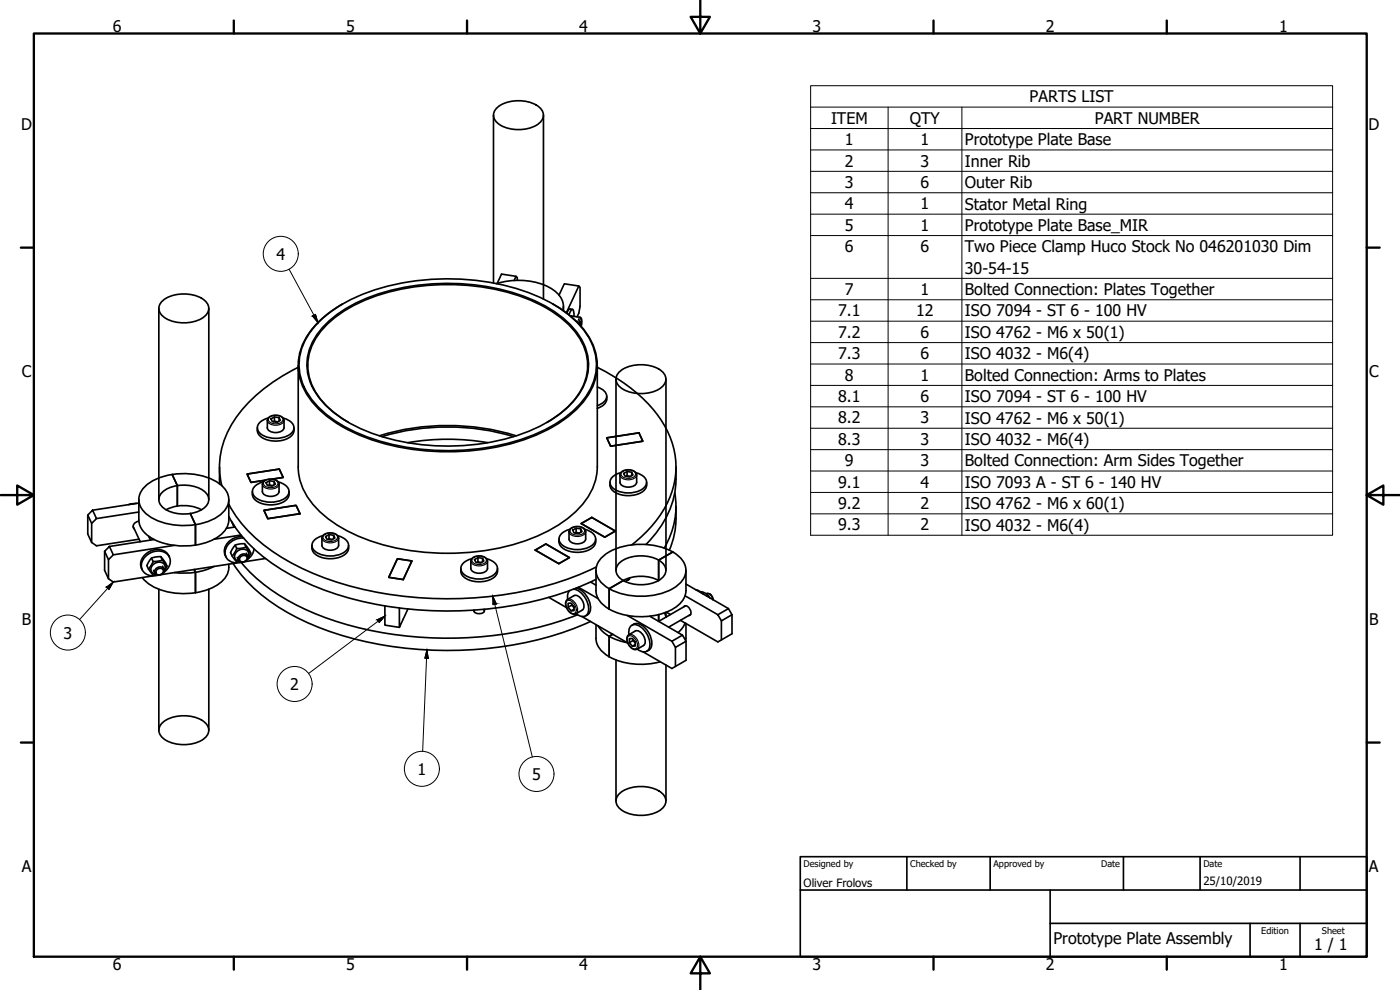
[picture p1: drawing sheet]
<svg xmlns="http://www.w3.org/2000/svg" width="420mm" height="297mm" viewBox="0 0 420 297" stroke-linecap="round" stroke-linejoin="round" font-family="sans-serif">
<!-- layer: Visible (ISO) -->
<g fill="none" stroke="#000" stroke-width=".5">
<path d="M148.1 34.6v50.3M148.9 32.6a10.6 10.6 0 0 1 13.4 0 3.1 3.1 0 0 1-1.4 5 11 11 0 0 1-12-1.1 2.77 2.77 0 0 1 0-3.9zM163.1 34.6v55.1M47.7 92.5v57.4M48.5 90.6a10.6 10.6 0 0 1 13.4 0 3.1 3.1 0 0 1-1.4 5 11 11 0 0 1-12-1.1 2.77 2.77 0 0 1 0-3.9zM62.7 92.5v57.4M95.7 96.6a49.1 49.1 0 0 1 27.1-12.1 69 69 0 0 1 43 6.6 26.4 26.4 0 0 1 12.4 13.4 16.3 16.3 0 0 1-3.8 16.4 42.5 42.5 0 0 1-22.7 12.3 71.7 71.7 0 0 1-46.6-4.3 27.4 27.4 0 0 1-14.5-14.5 16.3 16.3 0 0 1 3.8-16.4zM98.5 96.5a49.3 49.3 0 0 1 27.8-11 64.9 64.9 0 0 1 37.8 6.6 23.3 23.3 0 0 1 12.2 14.4 16.7 16.7 0 0 1-6.1 15.8 49.3 49.3 0 0 1-27.7 11.1 64.9 64.9 0 0 1-37.8-6.6 23.3 23.3 0 0 1-12.3-14.4 16.7 16.7 0 0 1 6.1-15.9zM102.8 91.2a25.8 25.8 0 0 0-12.7 14.1 17 17 0 0 0 5 16.9 47 47 0 0 0 25.1 12 71.5 71.5 0 0 0 43.7-5 28.8 28.8 0 0 0 14.1-13.6 16.3 16.3 0 0 0-2.9-16.9 32.6 32.6 0 0 0-9.2-7.5M149 85.1a20.8 20.8 0 0 1 17.3 2.1 5.6 5.6 0 0 1 2.6 5.9M154.9 82.9l-4.4-.7-1.3 2.9M155.2 84.1v-.8l-.3-.4-.6 1.3"/>
<path d="M167.8 88.5l1.6-3.4 4.3 .7 .4 .4v5.7l-.4 2.1-.5 1.1M169.1 91.9v1.3M170.8 94.5l.6-1.5 .4-.2 .4 .9 .1 1.2M171 92.7l-.4 .3-.5 1M171 92.7l.8 .1M171.5 94.8l-.2 .1M171.5 94.8l2.9 .6 .2 .8-.2 1.8M173.7 85.8l-3.7 8.1M173.8 97.3l.2-.8 .3-.1v1.4M174.1 97.6h.2M89.5 110.2a46.4 46.4 0 0 0-20.3 17.8 23.9 23.9 0 0 0-2.6 17.7M89.5 109.6v30.5a19.1 19.1 0 0 0 7.7 14.5 53.7 53.7 0 0 0 28.1 10.9 69.9 69.9 0 0 0 38.7-5.9 27.6 27.6 0 0 0 14.3-14.3l.8-3.4 .1-1.8 .1-30.5"/>
<path d="M179.2 110.2a46.3 46.3 0 0 1 20.7 18.4 24.7 24.7 0 0 1-3.6 28.4l-4.2 4.4-2.5 2.1M179.3 116.1a2.91 2.91 0 0 1 2.5 3.8l-1.2 1.2-1.3 .6M182.1 118.9a3.3 3.3 0 0 1-2.8 3.6M184.9 113.8v57.3M185.6 111.8a10.6 10.6 0 0 1 13.5 0 3.1 3.1 0 0 1-1.4 5 11 11 0 0 1-12.1-1.1 2.77 2.77 0 0 1 0-3.9zM199.9 113.8v57.3M77.2 129.2a4.3 4.3 0 0 0 4.5 3.1 6.7 6.7 0 0 0 6.2-2l.3-1.1M77.2 128.4v.8M80.5 125.4l-.9 .3a2.89 2.89 0 0 0-2.3 3.3 6 6 0 0 0 6.4 2.5 4.5 4.5 0 0 0 4.5-3 3.4 3.4 0 0 0-3.2-3.1M80.6 125.3a3.1 3.1 0 0 1 4.6 .7v2.3a2.89 2.89 0 0 1-4.2 1.1l-.7-.7-.1-.4v-2.2zM81.3 125.7l1.1-.6 1.4 .2 .3 .8-1 .6-1.4-.2zM82.4 125.1v1.2l-.3 .3"/>
<path d="M82.4 126.3l1 .3M83.8 125.3v1M88.2 128.4v.8M104.6 126.7a23.5 23.5 0 0 1-11.8-13.7 16.6 16.6 0 0 1 6.1-16.4 50 50 0 0 1 27.5-10.8 65.6 65.6 0 0 1 35.5 5.5 26.5 26.5 0 0 1 13.5 13.2 15.6 15.6 0 0 1-4 16.5 31.2 31.2 0 0 1-7.2 5.7M113.9 130.8a69.7 69.7 0 0 1 41 0M114.7 131a68.5 68.5 0 0 1 39.4 0M122.4 132.8a70.4 70.4 0 0 1 24 0M182.1 131.4l9.7-1.5 1.1 2.5-9.6 1.5zM26.3 154.5v5.7l1.2 2.6 1.5 1 12.7-2M26.3 154.5l1.5-1.4 1.2 2.5-1.5 1.4zM27.5 157v5.8M39.9 151.1l-1.3 .3"/>
<path d="M40 158l2.1 4.5M41 151l-1.7 .3M41.7 156a7.5 7.5 0 0 0 5.2 6.2 21.6 21.6 0 0 0 11.8 1.4M41.7 153.6l-12.7 2M41.7 150.9l-13.9 2.2M41.7 149.9v6.1M41.7 156.4a1.52 1.52 0 0 0-1.4 .8 1.52 1.52 0 0 0 0 1.6M43.9 145.6a20.1 20.1 0 0 1 18-2.5 9.3 9.3 0 0 1 6.6 5.7 6.4 6.4 0 0 1-4.1 6.8 20.5 20.5 0 0 1-20.3-1.3 5.3 5.3 0 0 1-.2-8.7zM48.7 147.7a10.9 10.9 0 0 1 12.7-.2 3 3 0 0 1-.4 5.1 11.2 11.2 0 0 1-12.1-.3 2.89 2.89 0 0 1-.2-4.6zM51.7 142.4l1.5 3.3v6.1M53.2 151.8l-1.8 .5-1.5 .7M53.2 151.8a11.7 11.7 0 0 1 7.3 1.2"/>
<path d="M57.1 154.1l1.6 3.3v6.2M65.9 140.1v5.1M68.7 151.3a43.6 43.6 0 0 0 18.3 17.3 101.1 101.1 0 0 0 50.5 11 101.1 101.1 0 0 0 41.5-9.5M68.7 154.9a43.6 43.6 0 0 0 18.2 17.4 101 101 0 0 0 50.5 11 101.2 101.2 0 0 0 41.5-9.5M68.7 156a7.2 7.2 0 0 1-4.8 6l-2.4 .9-2.8 .7M68.7 149.9v6.1M69.5 156.4l.8 1.8M70.1 157.4h-.2M70.5 158.1l-2.5 .4M74.2 142.2l9.6-1.5 1.2 2.6-3.3 .4 3.3-.4-1.2-2.6-9.6 1.5 1.1 2.5 4.4-.6-4.4 .6zM75.7 147.5a3.6 3.6 0 0 0 3.6 3.8 7.3 7.3 0 0 0 7.1-1.9l.3-.5 .1-1.4M78.7 147.5a2.89 2.89 0 0 0 4.3 1l.7-.6v-.4v-2.2a2.8 2.8 0 0 0-4-1.3l-.9 .9v2.6"/>
<path d="M79 144.6l-.8 .3a2.89 2.89 0 0 0-2.3 3.3 6 6 0 0 0 6.3 2.4 4.5 4.5 0 0 0 4.5-3 3.4 3.4 0 0 0-3.2-3M79.2 153.1l9.7-1.5 1.1 2.5-9.6 1.5zM79.9 144.8l1-.6 1.4 .3 .3 .8-1 .6-1.4-.3zM80.9 144.2v1.3l-.3 .2M80.9 145.5l1 .2M82.3 144.5v1M171 158.8l-.8 .3a2.89 2.89 0 0 0-2.3 3.3 6 6 0 0 0 6.3 2.5 4.5 4.5 0 0 0 4.6-3.1 3.4 3.4 0 0 0-3.3-3M171.1 158.7a3.1 3.1 0 0 1 4.7 .6v2.4a2.89 2.89 0 0 1-4.3 1l-.6-.6-.1-.4v-2.4zM171.9 159.1l1-.6 1.4 .2 .4 .8-1.1 .6-1.3-.2zM172.9 158.5v1.2l-.3 .2M172.9 159.7l1 .2M174.3 158.7v1"/>
<path d="M174.4 157.1l3.2-1.8 7.1 4-3.2 1.9zM183.1 144.7a3.6 3.6 0 0 0 3.5 3.8 7.3 7.3 0 0 0 7.1-1.9l.4-1.1M186.3 141.8l-.8 .3a2.89 2.89 0 0 0-2.3 3.3 6 6 0 0 0 6.3 2.5 4.5 4.5 0 0 0 4.6-3.1 3.4 3.4 0 0 0-3.3-3M186.4 141.7a3.2 3.2 0 0 1 4.6 .5l.1 2.5a2.89 2.89 0 0 1-4.3 1l-.7-.6v-.4v-2.2zM187.2 142.1l1-.6 1.4 .2 .4 .8-1.1 .6-1.4-.2zM188.2 141.5v1.2l-.3 .2M188.2 142.7l1 .2M189.6 141.7v1M194.1 144.7v.8M202.5 147.8a24.1 24.1 0 0 1-3.2 16.6M202.9 151.9v3.7a24 24 0 0 1-2 9.5M202.9 140.1a28.5 28.5 0 0 1-9 23.3"/>
<path d="M31.4 165.4v5.7l1.2 2.5 1.4 1 11.9-1.8M31.4 165.4l1.4-1.4 1.2 2.5-1.4 1.4zM32.6 167.9v5.7M42 162.4v.1M42.5 170.5l.2 .4M42.7 173.3a15.1 15.1 0 0 0 11.4 4.8l4.6-.3M44.6 160.9l.6 1.1M45.2 161.3h-.4M45.5 167.4l.4 1.1M46.1 171.1l.4 .9M46.3 161.9l-13.5 2.1M46.7 170.8a1.34 1.34 0 0 1 1.5-.7 1.34 1.34 0 0 1 1 1.4 1.48 1.48 0 0 1-1.4 1.1 1.48 1.48 0 0 1-1.4-1z"/>
<path d="M47 171.1a1.06 1.06 0 0 1 1.2-.6 1.06 1.06 0 0 1 .8 1.1 1.1 1.1 0 0 1-1.2 .9 1.1 1.1 0 0 1-1-1.1zM47.7 176.8v42.3M48.3 167l.4 1M48.8 169.9l.4 .8M49 171.8a3.4 3.4 0 0 0 2.1-3.1 3.4 3.4 0 0 0-2-3.1 5 5 0 0 0-6.7 4.4 3.6 3.6 0 0 0 5 2.6M49.2 171.6l.2-.4a1.42 1.42 0 0 0-.1-2.3l-.6-.9-2.8 .5-1.4 2.2 .8 1.1a1.42 1.42 0 0 0 1.8 .7M49.3 171.2a1.73 1.73 0 0 0-.4-2.3 1.73 1.73 0 0 0-2.2 0 1.73 1.73 0 0 0-1.4 1.7 1.73 1.73 0 0 0 1.4 1.7M50.1 169.9l-1-1.9a1.77 1.77 0 0 0-2.6-.8 3.2 3.2 0 0 0-2.3 2.3l.3 1.2M50.8 167.2a4.2 4.2 0 0 0-6.5-1.4 4 4 0 0 0-1.8 4.7M52.3 163.6l-18.3 2.9M58.3 170.9l.4 .8v6.1M62.7 176.8v42.3"/>
<path d="M64.2 169.9a21 21 0 0 1-11.9 1.9M68.7 169.3a6.5 6.5 0 0 1-3.8 6.4l-3.4 1.5-2.8 .6M70 169.1a50.6 50.6 0 0 0 23.1 18.1 111.7 111.7 0 0 0 70.2 4.3l7.2-2.3 6.7-2.7M70.6 163.6l.5 1M71 168.9l-22.7 3.5M71.2 167.3l.4 .8M71.8 166.9a1.34 1.34 0 0 1 1.5-.7 1.34 1.34 0 0 1 1 1.4 1.48 1.48 0 0 1-1.4 1.1 1.48 1.48 0 0 1-1.4-1zM72.1 167.2a1.06 1.06 0 0 1 1.2-.6 1.06 1.06 0 0 1 .8 1.2 1.1 1.1 0 0 1-1.2 .9 1.1 1.1 0 0 1-1-1.2zM72.3 160.5l-8 1.3M72.4 168.7a58.6 58.6 0 0 0 26.7 17.1 112.2 112.2 0 0 0 74.2-1.3M72.7 161a4.9 4.9 0 0 0-5.3 5.1l.4 1M73.1 161.4a4.9 4.9 0 0 0-5.5 5.1 3.7 3.7 0 0 0 5 2.2"/>
<path d="M73.4 163.1l.5 1.1M73.9 166l.4 .8M74.3 167.7l.2-.4a1.42 1.42 0 0 0-.1-2.3l-.5-.8-2.8 .4-1.4 2.2 .7 1.1a1.42 1.42 0 0 0 1.8 .7M74.4 167.3a1.73 1.73 0 0 0-.3-2.2 1.73 1.73 0 0 0-2.3-.1 1.73 1.73 0 0 0-1.4 1.8 1.73 1.73 0 0 0 1.5 1.6M75.2 166l-1-1.9a1.77 1.77 0 0 0-2.6-.8 3.2 3.2 0 0 0-2.3 2.3l.4 1.2M76.2 164.7l-.2 1-.5 1-1.4 1.3M79.7 167.6l-6.3 .9M93.6 163.6a3.6 3.6 0 0 0 3.6 3.8 7.3 7.3 0 0 0 7.1-1.8l.2-.6 .1-1.4M96.9 160.7l-.9 .3a2.89 2.89 0 0 0-2.3 3.3 6 6 0 0 0 6.4 2.5 4.5 4.5 0 0 0 4.5-3 3.4 3.4 0 0 0-3.2-3.1M97 160.6a3.1 3.1 0 0 1 4.6 .7v2.3a2.89 2.89 0 0 1-4.3 1.1l-.6-.7-.1-.4v-2.2zM97.7 161l1-.6 1.4 .2 .4 .8-1 .6-1.4-.2zM98.7 160.4v1.2l-.2 .2"/>
<path d="M98.7 161.6l1.1 .2M100.1 160.6v1M119.3 167.6l4.3 .7-2.6 5.6-4.3-.7zM138.3 170.6a3.6 3.6 0 0 0 3.6 3.8 7.3 7.3 0 0 0 7.1-1.9l.2-.6 .1-1.3M141.5 167.7l-.8 .2a2.89 2.89 0 0 0-2.3 3.3 6 6 0 0 0 6.4 2.5 4.5 4.5 0 0 0 4.5-3 3.4 3.4 0 0 0-3.2-3M141.6 167.6a3.1 3.1 0 0 1 4.7 .6v2.4a2.89 2.89 0 0 1-4.3 1l-.6-.7-.1-.3v-2.4zM142.4 167.9l1-.6 1.4 .2 .4 .8-1 .6-1.4-.2zM143.4 167.3v1.2l-.2 .3M143.4 168.5l1.1 .3M144.8 167.5v1M160.6 165.1l3.2-1.9 7.1 4.1-3.2 1.8zM164.7 179.2l5.3 3.1"/>
<path d="M167.8 161.7a3.6 3.6 0 0 0 3.5 3.8 7.3 7.3 0 0 0 7.1-1.8l.3-.6 .1-1.4M171 177.2l-.6 1.1v1.5M172.1 176.8a6 6 0 0 1 4.2 7.5 2.16 2.16 0 0 1-3.4-.2M172.9 176.5a6.2 6.2 0 0 1 4.1 7.2l-.7 .8M173.6 176.2l5.9 3.4M177.2 174.6l1.7 1M178.9 171.1v6.1a6.6 6.6 0 0 0 3.9 5.6M180.8 167.1a19.5 19.5 0 0 1 17.3-3 10.2 10.2 0 0 1 7.5 5.6 6.1 6.1 0 0 1-3.7 6.9 20.7 20.7 0 0 1-20.2-.7 5.3 5.3 0 0 1-.9-8.8zM185.6 169.2a10.6 10.6 0 0 1 13.5 0 3.1 3.1 0 0 1-1.4 5 11 11 0 0 1-12.1-1.1 2.77 2.77 0 0 1 0-3.9zM187.1 174.2a11.7 11.7 0 0 1 10.6 0M187.1 174.2l-4.3 2.4v6.2M188.9 173.7l-1.3 .8"/>
<path d="M189 173.4l-.2 .5-.5 .2M201.9 165.6l-4.2 2.5v6.1M205.6 178.8l9.8 5.6M205.9 171.1v6.1a7.1 7.1 0 0 1-4.7 5.9 21.3 21.3 0 0 1-18.4-.3M205.9 175.2l12.7 7.4M208.8 177l1.4 .5 .9 .8M210.4 177.6h.3l1.3 .6 1 1.2M212.1 178.1a1.76 1.76 0 0 1 1.8 1.8M212.1 178.1l-.1 .1M212.6 178.7l-.4 .2M212.9 178.2l.7 .6 .4 1.1M115.5 181.8v5.8l4.4 .6"/>
<path d="M119.9 182.4v5.8l2.5-5.5M142.3 183.1v.4M145.3 182.9a1.12 1.12 0 0 1-1.5 1.2l-.8-.1a.88 .88 0 0 1-.8-1M145.3 182.8v.7M170.1 180.1l2.1-1.4a2.89 2.89 0 0 1 3.1 3.2l-.3 .9-.3 .2-1.9 1.2a2.8 2.8 0 0 1-3.1-2.9zM170.5 181l.9-.1 .9 1.1v1.2l-.9 .1-.9-1.1zM171.6 181.6l.7 .7M171.6 181.2v.4l-1.1 .6M172.3 182.8l-.9 .5M174.6 185l13.8 7.9M176.3 184.5l-.5 .3M178.9 187.4v4.1a6.6 6.6 0 0 0 3.9 5.5"/>
<path d="M179.5 187.8a12.4 12.4 0 0 0 8.7 5M182.8 197a21.2 21.2 0 0 0 15.4 1.6M183.9 190.3l-1.1 .6v6.1M184.9 198v42.3M188.3 184.7l13.3 7.7M188.8 190.4a2.07 2.07 0 0 1 .3-2.4 2.07 2.07 0 0 1 2.4-.4 6.2 6.2 0 0 1 3.2 7.3 2.15 2.15 0 0 1-3.4-.2M188.9 191.6h.9l.8 1.1v1.1l-.8 .1-.9-1.1zM189.6 187.6a2.73 2.73 0 0 1 4 .9 6.1 6.1 0 0 1 1.8 5.8l-.3 .4-1 .7M189.9 192.2l.7 .8M190 191.9l-.1 .3-1 .6M190.6 189.3a2.89 2.89 0 0 1 3.1 3.2l-.3 .9-.3 .3-1.9 1.1M190.6 189.3l-1.9 1.1a2.75 2.75 0 0 0 .8 4l.9 .5 .8-.1"/>
<path d="M190.6 193.4l-.8 .5M195 184.9l9.8 5.7M199.9 183.7l-.1 1.5-.4-1.3M199.9 199.5v40.8M200 183.7l1.2 .7M201.6 192.4l3.2-1.8 1.1 1.8-3.2 1.8zM202.7 194.2v5.8M205.2 182.1a1.05 1.05 0 0 1 1.7 .5l.4 .7a.93 .93 0 0 1-.6 1.4M205.6 186.9l-.8 1.5-1.3 1.4M205.8 181.8l-8.1 4.6v-2M205.9 187.1l-.1 5.2M205.9 192.4v5.7l-4.3 2.5-8.6-5"/>
<path d="M207.3 184.4l-6.6 3.8M215.4 184.4l3.2-1.8 1.1 1.8-3.2 1.9zM216.5 186.3v5.7M219.7 184.4v5.8l-4.3 2.4-11.2-6.5M48.5 217.1a10.6 10.6 0 0 1 13.4 0 3.1 3.1 0 0 1-1.4 5.1 11 11 0 0 1-12-1.2 2.77 2.77 0 0 1 0-3.9zM185.6 238.4a10.6 10.6 0 0 1 13.5 0 3.1 3.1 0 0 1-1.4 5 11 11 0 0 1-12.1-1.1 2.77 2.77 0 0 1 0-3.9z"/>
</g>
<!-- layer: Visible Narrow (ISO) -->
<g fill="none" stroke="#000" stroke-width=".35">
<path d="M173.6 97.1l.3-1.1 .5-.4v2.4M174.1 95.2l-.5 .6-.3 1M80.2 126.1a2.89 2.89 0 0 0 4.3 1.1l.6-.7 .1-.4M80.8 125.3a2.98 2.98 0 0 1 4 .3 1.38 1.38 0 0 1-1.5 1.5l-1.7-.1a1.06 1.06 0 0 1-.9-.6 1.06 1.06 0 0 1 .1-1.1zM39.6 151.2l-.7 .2M78.7 145.3a2.89 2.89 0 0 0 4.3 1l.7-.6v-.4M79.3 144.4a2.98 2.98 0 0 1 4.1 .3 1.38 1.38 0 0 1-1.6 1.6l-1.6-.1a1.06 1.06 0 0 1-1-.6 1.06 1.06 0 0 1 .1-1.2zM170.8 159.5a2.89 2.89 0 0 0 4.2 1l.7-.6 .1-.4M171.4 158.7a2.98 2.98 0 0 1 4 .3 1.38 1.38 0 0 1-1.6 1.5l-1.6-.1a1.06 1.06 0 0 1-1-.6 1.06 1.06 0 0 1 .2-1.1zM186.1 142.5a2.89 2.89 0 0 0 4.2 1l.7-.6 .1-.4M186.6 141.6a2.98 2.98 0 0 1 4.1 .3 1.38 1.38 0 0 1-1.6 1.6l-1.6-.1a1.06 1.06 0 0 1-1-.6 1.06 1.06 0 0 1 .1-1.2zM96.6 161.4a2.89 2.89 0 0 0 4.3 1.1l.6-.7 .1-.4"/>
<path d="M97.2 160.6a2.98 2.98 0 0 1 4 .3 1.38 1.38 0 0 1-1.5 1.5l-1.7-.1a1.06 1.06 0 0 1-.9-.6 1.06 1.06 0 0 1 .1-1.1zM141.3 168.4a2.89 2.89 0 0 0 4.3 1l.6-.7 .1-.3M141.9 167.5a2.98 2.98 0 0 1 4 .3 1.38 1.38 0 0 1-1.5 1.5l-1.7-.1a1.06 1.06 0 0 1-1-.6 1.06 1.06 0 0 1 .2-1.1zM170.3 179.8a2.89 2.89 0 0 1 3.1 3.2l-.3 .9-.3 .3M170 180.4a1.38 1.38 0 0 1 2.2 .6l.7 1.5a1.11 1.11 0 0 1-.4 1.5 1.11 1.11 0 0 1-1.5-.4l-.7-.9-.4-1zM188.4 191a1.38 1.38 0 0 1 2.2 .6l.7 1.5a1.11 1.11 0 0 1-.4 1.5 1.11 1.11 0 0 1-1.6-.4l-.6-.8-.4-1.1zM188.7 190.4a2.89 2.89 0 0 1 3 3.2l-.2 .9-.3 .3"/>
</g>
<!-- layer: Border (ISO) -->
<g fill="none" stroke="#000" stroke-width=".7">
<path d="M10.2 10.1h400v276.9h-400zM70.2 6.2v3.9M140.2 6.2v3.9M210.2 .1v10l-2.9-5h5.8l-2.9 5M280.2 6.2v3.9M350.2 6.2v3.9M6.3 74.3h3.9M410.2 74.3h3.9M.2 148.5h10l-5-2.8v5.7l5-2.9M410.2 148.5l5 2.9v-5.7l-5 2.8h10M6.3 222.8h3.9M410.2 222.8h3.9"/>
<path d="M70.2 287v3.9M140.2 287v3.9M210.2 287l2.9 5h-5.8l2.9-5v10M280.2 287v3.9M350.2 287v3.9"/>
</g>
<!-- layer: Title (ISO) -->
<path d="M240.2 257h170v30h-170zM272.2 257v10M297.2 257v10M337.2 257v10M360.2 257v10M390.2 257v10M240.2 267h170M315.2 277h95M315.2 267v20M375.2 277v10M390.2 277v10" fill="none" stroke="#000" stroke-width=".5"/>
<!-- layer: Symbol (ISO) -->
<g fill="none" stroke="#000" stroke-width=".3">
<path d="M243.3 32.1v-6.4h156.6v6.4M243.3 32.1h156.6v6.5M243.3 32.1v128.5h156.6v-122M243.3 38.6h156.6M266.5 32.1v128.5M288.7 32.1v128.5M243.3 45h156.6M243.3 51.4h156.6M243.3 57.8h156.6M243.3 64.3h156.6M243.3 70.7h156.6M86.8 80.8l8.6 16"/>
<path d="M93.8 94.8l.9-.5 .7 2.5zM243.3 83.5h156.6M243.3 89.9h156.6M243.3 96.4h156.6M243.3 102.8h156.6M243.3 109.2h156.6M243.3 115.6h156.6M243.3 122.1h156.6M243.3 128.5h156.6M243.3 134.9h156.6M243.3 141.3h156.6M243.3 147.8h156.6"/>
<path d="M243.3 154.2h156.6M32 176.2l2-1.6-1.3 2.2zM34 174.6l-10.1 11.3M147.9 178.9l1 2.3-.9 .2zM147.9 178.9l11.9 48.2M113.2 185.9l2.3-1.1-1.7 1.9zM115.5 184.8l-22.9 17.3M128.1 195l.4 2.5h-1zM128.1 195l-1.3 30.5"/>
<circle cx="84.3" cy="76.2" r="5.3"/>
<circle cx="20.4" cy="189.8" r="5.3"/>
<circle cx="88.4" cy="205.2" r="5.3"/>
<circle cx="126.6" cy="230.7" r="5.3"/>
<circle cx="161" cy="232.2" r="5.3"/>
</g>
<g fill="#000" stroke="#000" stroke-width=".3">
<path d="M93.8 94.8l.9-.5 .1 .5zM93.8 94.8l1.6 2-.6-2z"/>
<path d="M32 176.2l2-1.6-.9 1.6zM32 176.2l.7 .6 .4-.6z"/>
<path d="M147.9 178.9l1 2.3h-.9zM148 181.2v.2l.9-.2z"/>
<path d="M113.2 185.9l2.3-1.1-1 1.1zM113.2 185.9l.6 .8 .7-.8z"/>
<path d="M128.1 195l.4 2.5h-1zM127.5 197.5h1z"/>
</g>
<g font-size="4.8">
<text x="33.8" y="9.7">6</text>
<text x="103.8" y="9.7">5</text>
<text x="173.9" y="9.7">4</text>
<text x="243.9" y="9.6">3</text>
<text x="313.8" y="9.6">2</text>
<text x="383.8" y="9.7">1</text>
<text x="309" y="30.7">PARTS LIST</text>
<text x="6.4" y="38.9">D</text>
<text x="249.4" y="37.1">ITEM</text>
<text x="273.1" y="37.1">QTY</text>
<text x="328.6" y="37.1">PART NUMBER</text>
<text x="410.7" y="38.9">D</text>
<text x="253.6" y="43.5">1</text>
<text x="276.3" y="43.5">1</text>
<text x="289.6" y="43.6">Prototype Plate Base</text>
<text x="253.6" y="50">2</text>
<text x="276.3" y="50">3</text>
<text x="289.6" y="50">Inner Rib</text>
<text x="253.6" y="56.4">3</text>
<text x="276.3" y="56.4">6</text>
<text x="289.6" y="56.4">Outer Rib</text>
<text x="253.6" y="62.8">4</text>
<text x="276.3" y="62.8">1</text>
<text x="289.6" y="62.9">Stator Metal Ring</text>
<text x="253.6" y="69.2">5</text>
<text x="276.3" y="69.2">1</text>
<text x="289.6" y="69.3">Prototype Plate Base_MIR</text>
<text x="82.9" y="77.9">4</text>
<text x="253.6" y="75.7">6</text>
<text x="276.3" y="75.7">6</text>
<text x="289.6" y="75.7">Two Piece Clamp Huco Stock No 046201030 Dim</text>
<text x="289.6" y="82.1">30-54-15</text>
<text x="253.6" y="88.5">7</text>
<text x="276.3" y="88.5">1</text>
<text x="289.6" y="88.6">Bolted Connection: Plates Together</text>
<text x="251.5" y="94.9">7.1</text>
<text x="275" y="95">12</text>
<text x="289.6" y="95">ISO 7094 - ST 6 - 100 HV</text>
<text x="251.5" y="101.4">7.2</text>
<text x="276.3" y="101.4">6</text>
<text x="289.6" y="101.4">ISO 4762 - M6 x 50(1)</text>
<text x="251.5" y="107.8">7.3</text>
<text x="276.3" y="107.8">6</text>
<text x="289.6" y="107.8">ISO 4032 - M6(4)</text>
<text x="6.6" y="113.2">C</text>
<text x="410.9" y="113.2">C</text>
<text x="253.6" y="114.2">8</text>
<text x="276.3" y="114.2">1</text>
<text x="289.6" y="114.3">Bolted Connection: Arms to Plates</text>
<text x="251.5" y="120.6">8.1</text>
<text x="276.3" y="120.6">6</text>
<text x="289.6" y="120.6">ISO 7094 - ST 6 - 100 HV</text>
<text x="251.5" y="127.1">8.2</text>
<text x="276.3" y="127.1">3</text>
<text x="289.6" y="127.1">ISO 4762 - M6 x 50(1)</text>
<text x="251.5" y="133.5">8.3</text>
<text x="276.3" y="133.5">3</text>
<text x="289.6" y="133.5">ISO 4032 - M6(4)</text>
<text x="253.6" y="139.9">9</text>
<text x="276.3" y="139.9">3</text>
<text x="289.6" y="140">Bolted Connection: Arm Sides Together</text>
<text x="251.5" y="146.3">9.1</text>
<text x="276.3" y="146.3">4</text>
<text x="289.6" y="146.3">ISO 7093 A - ST 6 - 140 HV</text>
<text x="251.5" y="152.8">9.2</text>
<text x="276.3" y="152.8">2</text>
<text x="289.6" y="152.8">ISO 4762 - M6 x 60(1)</text>
<text x="251.5" y="159.2">9.3</text>
<text x="276.3" y="159.2">2</text>
<text x="289.6" y="159.2">ISO 4032 - M6(4)</text>
<text x="6.6" y="187.4">B</text>
<text x="19.1" y="191.6">3</text>
<text x="410.9" y="187.4">B</text>
<text x="87.1" y="207">2</text>
<text x="125.3" y="232.4">1</text>
<text x="159.7" y="234">5</text>
<text x="6.5" y="261.7">A</text>
<text x="410.8" y="261.7">A</text>
<text x="316.2" y="283.4">Prototype Plate Assembly</text>
<text x="394.4" y="285">1 / 1</text>
<text x="33.8" y="290.9">6</text>
<text x="103.8" y="290.9">5</text>
<text x="173.9" y="290.9">4</text>
<text x="243.9" y="290.9">3</text>
<text x="313.8" y="290.9">2</text>
<text x="383.8" y="290.9">1</text>
</g>
<g font-size="3.4">
<text x="241.2" y="266">Oliver Frolovs</text>
<text x="361.2" y="265.5">25/10/2019</text>
</g>
<g font-size="2.8">
<text x="241.2" y="260.1">Designed by</text>
<text x="273.2" y="260.1">Checked by</text>
<text x="298.2" y="260.1">Approved by</text>
<text x="330.5" y="260.1">Date</text>
<text x="361.2" y="260.1">Date</text>
<text x="378.5" y="280.1">Edition</text>
<text x="396.7" y="280.1">Sheet</text>
</g>
</svg>
